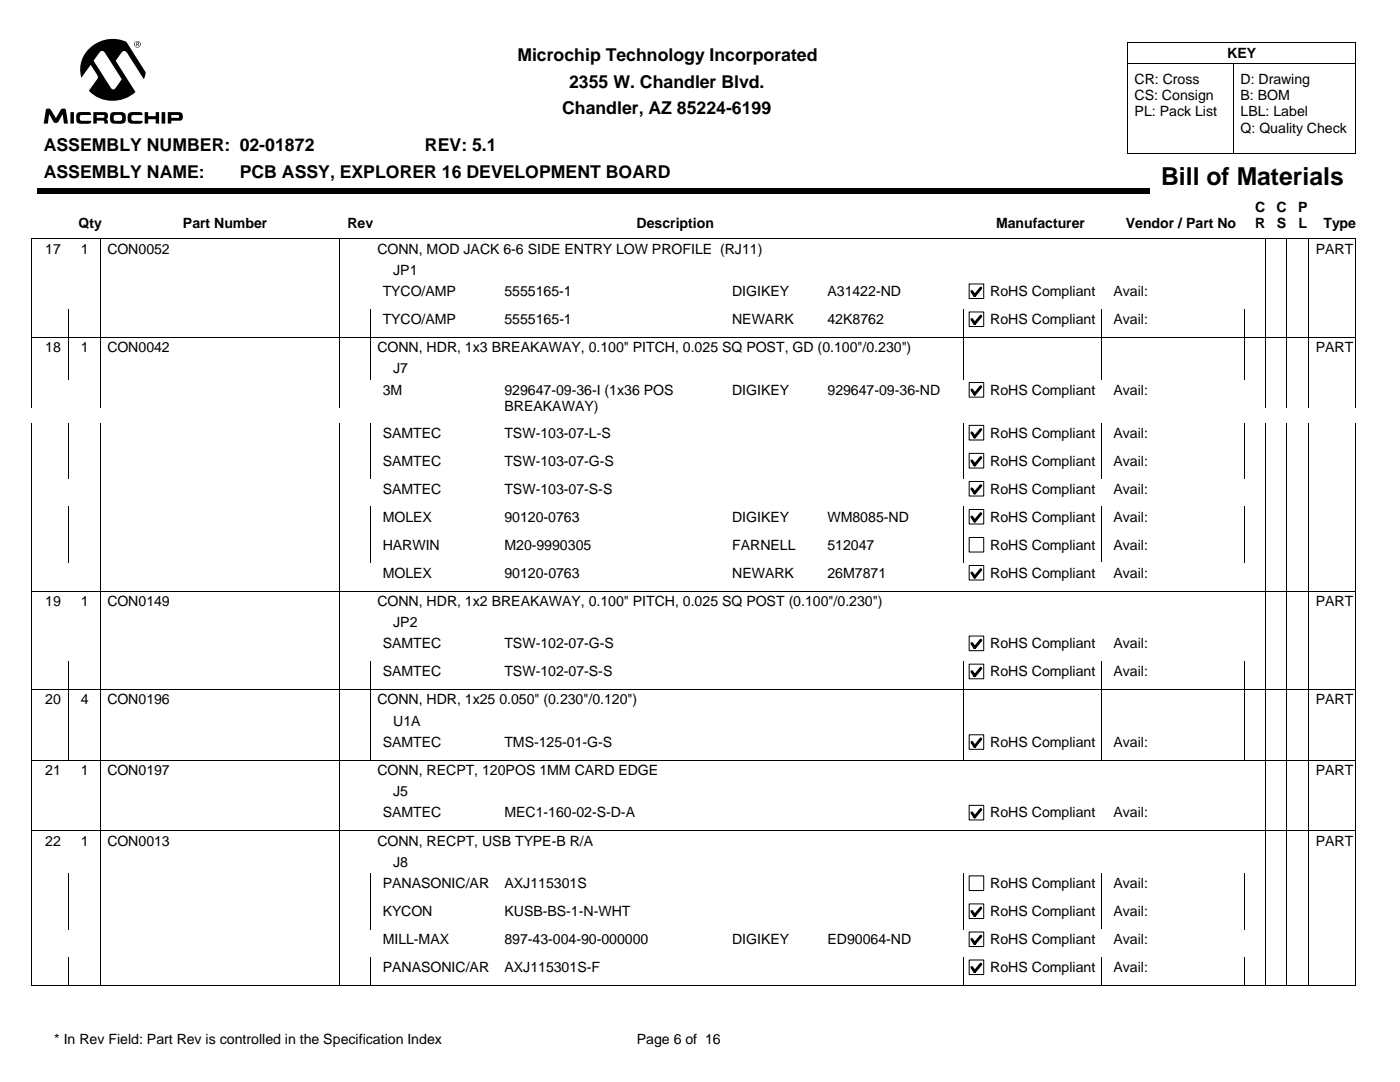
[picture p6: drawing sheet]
<svg xmlns="http://www.w3.org/2000/svg" width="279mm" height="216mm" viewBox="0 0 279 216" stroke-linecap="round" stroke-linejoin="round" font-family="sans-serif">
<g fill="#000">
<path d="M7.4 37.6h222v1.1h-222z"/>
<path d="M26.8 8.8a.66 .66 0 0 1 1.3 0 .66 .66 0 0 1-1.3 0zM33.5 22.4h2.1a.87 .87 0 0 1 .9 .7 .87 .87 0 0 1-.7 1h-1.6v.6h-.7zM32.3 22.4h.7v2.3h-.7zM18 9.5a6.7 6.7 0 0 1 7.2-1.1l3.9 6-.4 1.4-3.3-5.2a.63 .63 0 0 0-.6-.4 .63 .63 0 0 0-.6 .4l-1.1 1.5 3.9 6.3a6.7 6.7 0 0 1-9.3-.3l1.7-2.4 .2-.3-1.5-2.5-1.9 2.6a5.8 5.8 0 0 1 1.8-6zM28.9 22.4h.7v.8h1.5v-.8h.6v2.3h-.6v-.9h-1.5v.9h-.7zM25.7 22.6a3.7 3.7 0 0 1 2.5-.2l.1 .1 .1 .5h-1.8a.6 .6 0 0 0-.4 .5 .6 .6 0 0 0 .4 .6h1.8l-.1 .5-.9 .1a2.11 2.11 0 0 1-1.8-.4 2.22 2.22 0 0 1 .1-1.7zM22.3 22.5l.7-.1a2.94 2.94 0 0 1 1.9 .2l.2 .3a1.42 1.42 0 0 1-.6 1.7l-.8 .1a1.77 1.77 0 0 1-1.6-.4 1.9 1.9 0 0 1 .2-1.8zM18.6 22.4h2.4a.77 .77 0 0 1 .6 .6 .77 .77 0 0 1-.4 .8 .7 .7 0 0 1 .3 .9h-.7v-.5l-.2-.1h-1.3v.6h-.7zM15.4 22.6a4 4 0 0 1 2.4-.2l.3 .1 .1 .4h-1.8a.6 .6 0 0 0-.5 .6 .6 .6 0 0 0 .4 .6h1.9l-.2 .5-1.8 .1a.77 .77 0 0 1-1-.8v-1zM14.1 22.4h.7v2.3h-.7zM9.3 21.7h.5l.3 .1 1.1 1.8 .9-1.7a.61 .61 0 0 1 1.1 .1l.4 2.7h-.8l-.3-1.9-.8 1.5-.4 .2-.6-.1-.9-1.6-.3 1.9h-.8zM26.8 8.8a.6 .6 0 0 0 1.2 0 .6 .6 0 0 0-1.2 0zM34.2 22.9v.6h1.4a.31 .31 0 0 0 .2-.3 .31 .31 0 0 0-.3-.3zM19.9 10.4l-1.2 1.7 3.3 5.3a.58 .58 0 0 0 .5 .4 .58 .58 0 0 0 .6-.3l1.2-1.7-3.5-5.4-.4-.2zM22.9 23l-.2 .2 .1 .8 1.2 .1a.63 .63 0 0 0 .4-.6 .63 .63 0 0 0-.4-.6zM19.3 22.9v.6h1.3a.29 .29 0 0 0 .2-.3 .29 .29 0 0 0-.3-.3zM27.2 8.4l.5 .1v.2l-.2 .2 .3 .3h-.2l-.2-.3h-.1v.3h-.1zM27.3 8.5v.3l.3-.1v-.1z"/>
</g>
<path d="M225.1 12.7h45.5M225.1 8.5h45.5v22.2h-45.5M225.1 8.5v22.2M246.3 12.7v18M20.1 47.6v8.5M67.7 47.6v8.5M252.6 47.6v8.5M256.8 47.6v8.5M261.1 47.6v8.5M270.4 47.7l-264-.1v8.5M270.6 47.6v8.5" fill="none" stroke="#000" stroke-width=".2"/>
<path d="M193.4 56.7h2.9v2.9h-2.9z" fill="#fff"/>
<path d="M193.4 56.7h2.9v2.9h-2.9z" fill="none" stroke="#000" stroke-width=".2"/>
<path d="M195.7 57.5l-1.2 1.5-.5-.9" fill="none" stroke="#000" stroke-width=".56"/>
<path d="M197.4 56.1h22.4v4h-22.4z" fill="#fff"/>
<path d="M6.4 56.1v5.6M20.1 56.1v5.6M67.7 56.1v5.6M252.6 56.1v5.6M256.8 56.1v5.6M261.1 56.1v5.6M270.6 56.1v5.6" fill="none" stroke="#000" stroke-width=".2"/>
<path d="M193.4 62.3h2.9v2.9h-2.9z" fill="#fff"/>
<path d="M193.4 62.3h2.9v2.9h-2.9z" fill="none" stroke="#000" stroke-width=".2"/>
<path d="M195.7 63.1l-1.2 1.5-.5-.9" fill="none" stroke="#000" stroke-width=".56"/>
<path d="M197.4 61.7h22.4v4h-22.4z" fill="#fff"/>
<g fill="none" stroke="#000" stroke-width=".2">
<path d="M6.3 67.3h264.1M6.4 61.7v14.1M13.7 61.7v14.1M20.1 61.7v14.1M67.7 61.7v14.1M74 61.7v14.1M192.4 61.7v14.1M219.8 61.7v14.1M248.4 61.7v14.1M252.6 61.7v14.1M256.8 61.7v14.1M261.1 61.7v14.1"/>
<path d="M270.6 61.7v14.1"/>
</g>
<path d="M193.4 76.3h2.9v2.9h-2.9z" fill="#fff"/>
<path d="M193.4 76.3h2.9v2.9h-2.9z" fill="none" stroke="#000" stroke-width=".2"/>
<path d="M195.7 77.2l-1.2 1.5-.5-.9" fill="none" stroke="#000" stroke-width=".56"/>
<path d="M197.4 75.8h22.4v4h-22.4z" fill="#fff"/>
<path d="M6.4 75.8v5.6M20.1 75.8v5.6M67.7 75.8v5.6M252.6 75.8v5.6M256.8 75.8v5.6M261.1 75.8v5.6M270.6 75.8v5.6" fill="none" stroke="#000" stroke-width=".2"/>
<path d="M193.4 84.9h2.9v2.9h-2.9z" fill="#fff"/>
<path d="M193.4 84.9h2.9v2.9h-2.9z" fill="none" stroke="#000" stroke-width=".2"/>
<path d="M195.7 85.7l-1.2 1.5-.5-.8" fill="none" stroke="#000" stroke-width=".56"/>
<path d="M197.4 84.3h22.4v4h-22.4z" fill="#fff"/>
<path d="M6.4 84.3v5.6M13.7 84.3v5.6M20.1 84.3v5.6M67.7 84.3v5.6M74 84.3v5.6M192.4 84.3v5.6M219.8 84.3v5.6M248.4 84.3v5.6M252.6 84.3v5.6M256.8 84.3v5.6M261.1 84.3v5.6M270.6 84.3v5.6" fill="none" stroke="#000" stroke-width=".2"/>
<path d="M193.4 90.5h2.9v2.9h-2.9z" fill="#fff"/>
<path d="M193.4 90.5h2.9v2.9h-2.9z" fill="none" stroke="#000" stroke-width=".2"/>
<path d="M195.7 91.3l-1.2 1.5-.5-.9" fill="none" stroke="#000" stroke-width=".56"/>
<path d="M197.4 89.9h22.4v4h-22.4z" fill="#fff"/>
<path d="M6.4 89.9v5.6M13.7 89.9v5.6M20.1 89.9v5.6M67.7 89.9v5.6M74 89.9v5.6M192.4 89.9v5.6M219.8 89.9v5.6M248.4 89.9v5.6M252.6 89.9v5.6M256.8 89.9v5.6M261.1 89.9v5.6M270.6 89.9v5.6" fill="none" stroke="#000" stroke-width=".2"/>
<path d="M193.4 96.1h2.9v2.9h-2.9z" fill="#fff"/>
<path d="M193.4 96.1h2.9v2.9h-2.9z" fill="none" stroke="#000" stroke-width=".2"/>
<path d="M195.7 96.9l-1.2 1.5-.5-.9" fill="none" stroke="#000" stroke-width=".56"/>
<path d="M197.4 95.5h22.4v4h-22.4z" fill="#fff"/>
<path d="M6.4 95.5v5.6M20.1 95.5v5.6M67.7 95.5v5.6M252.6 95.5v5.6M256.8 95.5v5.6M261.1 95.5v5.6M270.6 95.5v5.6" fill="none" stroke="#000" stroke-width=".2"/>
<path d="M193.4 101.7h2.9v2.9h-2.9z" fill="#fff"/>
<path d="M193.4 101.7h2.9v2.9h-2.9z" fill="none" stroke="#000" stroke-width=".2"/>
<path d="M195.7 102.5l-1.2 1.5-.5-.9" fill="none" stroke="#000" stroke-width=".56"/>
<path d="M197.4 101.1h22.4v4h-22.4z" fill="#fff"/>
<path d="M6.4 101.1v5.6M13.7 101.1v5.6M20.1 101.1v5.6M67.7 101.1v5.6M74 101.1v5.6M192.4 101.1v5.6M219.8 101.1v5.6M248.4 101.1v5.6M252.6 101.1v5.6M256.8 101.1v5.6M261.1 101.1v5.6M270.6 101.1v5.6" fill="none" stroke="#000" stroke-width=".2"/>
<path d="M193.4 107.3h2.9v2.9h-2.9z" fill="#fff"/>
<path d="M193.4 107.3h2.9v2.9h-2.9z" fill="none" stroke="#000" stroke-width=".2"/>
<path d="M197.4 106.7h22.4v4h-22.4z" fill="#fff"/>
<path d="M6.4 106.7v5.6M13.7 106.7v5.6M20.1 106.7v5.6M67.7 106.7v5.6M74 106.7v5.6M192.4 106.7v5.6M219.8 106.7v5.6M248.4 106.7v5.6M252.6 106.7v5.6M256.8 106.7v5.6M261.1 106.7v5.6M270.6 106.7v5.6" fill="none" stroke="#000" stroke-width=".2"/>
<path d="M193.4 112.9h2.9v2.8h-2.9z" fill="#fff"/>
<path d="M193.4 112.8h2.9v2.9h-2.9z" fill="none" stroke="#000" stroke-width=".2"/>
<path d="M195.7 113.7l-1.2 1.5-.5-.9" fill="none" stroke="#000" stroke-width=".56"/>
<path d="M197.4 112.3h22.4v4h-22.4z" fill="#fff"/>
<path d="M6.3 117.9h264.1M6.4 112.3v14.1M20.1 112.3v14.1M67.7 112.3v14.1M252.6 112.3v14.1M256.8 112.3v14.1M261.1 112.3v14.1M270.6 112.3v14.1" fill="none" stroke="#000" stroke-width=".2"/>
<path d="M193.4 126.9h2.9v2.9h-2.9z" fill="#fff"/>
<path d="M193.4 126.9h2.9v2.9h-2.9z" fill="none" stroke="#000" stroke-width=".2"/>
<path d="M195.7 127.7l-1.2 1.5-.5-.8" fill="none" stroke="#000" stroke-width=".56"/>
<path d="M197.4 126.4h22.4v4h-22.4z" fill="#fff"/>
<path d="M6.4 126.4v5.6M20.1 126.4v5.6M67.7 126.4v5.6M252.6 126.4v5.6M256.8 126.4v5.6M261.1 126.4v5.6M270.6 126.4v5.6" fill="none" stroke="#000" stroke-width=".2"/>
<path d="M193.4 132.5h2.9v2.9h-2.9z" fill="#fff"/>
<path d="M193.4 132.5h2.9v2.9h-2.9z" fill="none" stroke="#000" stroke-width=".2"/>
<path d="M195.7 133.3l-1.2 1.6-.5-.9" fill="none" stroke="#000" stroke-width=".56"/>
<path d="M197.4 132h22.4v4h-22.4z" fill="#fff"/>
<g fill="none" stroke="#000" stroke-width=".2">
<path d="M6.3 137.6h264.1M6.4 132v14M13.7 132v14M20.1 132v14M67.7 132v14M74 132v14M192.4 132v14M219.8 132v14M248.4 132v14M252.6 132v14M256.8 132v14M261.1 132v14"/>
<path d="M270.6 132v14"/>
</g>
<path d="M193.4 146.6h2.9v2.9h-2.9z" fill="#fff"/>
<path d="M193.4 146.6h2.9v2.9h-2.9z" fill="none" stroke="#000" stroke-width=".2"/>
<path d="M195.7 147.4l-1.2 1.5-.5-.8" fill="none" stroke="#000" stroke-width=".56"/>
<path d="M197.4 146.1h22.4v4h-22.4z" fill="#fff"/>
<g fill="none" stroke="#000" stroke-width=".2">
<path d="M6.4 146.1v5.6M13.7 146.1v5.6M20.1 146.1v14M67.7 146.1v14M74 146.1v5.6M192.4 146.1v5.6M219.8 146.1v5.6M248.4 146.1v5.6M252.6 146.1v14M256.8 146.1v14M261.1 146.1v14M270.4 151.7h-264.1l.1 8.4"/>
<path d="M270.6 146.1v14"/>
</g>
<path d="M193.4 160.7h2.9v2.9h-2.9z" fill="#fff"/>
<path d="M193.4 160.7h2.9v2.9h-2.9z" fill="none" stroke="#000" stroke-width=".2"/>
<path d="M195.7 161.5l-1.2 1.5-.5-.8" fill="none" stroke="#000" stroke-width=".56"/>
<path d="M197.4 160.2h22.4v3.9h-22.4z" fill="#fff"/>
<path d="M6.3 165.8h264.1M6.4 160.2v14M20.1 160.2v14M67.7 160.2v14M252.6 160.2v14M256.8 160.2v14M261.1 160.2v14M270.6 160.2v14" fill="none" stroke="#000" stroke-width=".2"/>
<path d="M193.4 174.8h2.9v2.9h-2.9z" fill="#fff"/>
<path d="M193.4 174.8h2.9v2.9h-2.9z" fill="none" stroke="#000" stroke-width=".2"/>
<path d="M197.4 174.2h22.4v4h-22.4z" fill="#fff"/>
<path d="M6.4 174.2v5.6M13.7 174.2v5.6M20.1 174.2v5.6M67.7 174.2v5.6M74 174.2v5.6M192.4 174.2v5.6M219.8 174.2v5.6M248.4 174.2v5.6M252.6 174.2v5.6M256.8 174.2v5.6M261.1 174.2v5.6M270.6 174.2v5.6" fill="none" stroke="#000" stroke-width=".2"/>
<path d="M193.4 180.4h2.9v2.9h-2.9z" fill="#fff"/>
<path d="M193.4 180.4h2.9v2.9h-2.9z" fill="none" stroke="#000" stroke-width=".2"/>
<path d="M195.7 181.2l-1.2 1.5-.5-.9" fill="none" stroke="#000" stroke-width=".56"/>
<path d="M197.4 179.8h22.4v4h-22.4z" fill="#fff"/>
<path d="M6.4 179.8v5.6M13.7 179.8v5.6M20.1 179.8v5.6M67.7 179.8v5.6M74 179.8v5.6M192.4 179.8v5.6M219.8 179.8v5.6M248.4 179.8v5.6M252.6 179.8v5.6M256.8 179.8v5.6M261.1 179.8v5.6M270.6 179.8v5.6" fill="none" stroke="#000" stroke-width=".2"/>
<path d="M193.4 186h2.9v2.9h-2.9z" fill="#fff"/>
<path d="M193.4 186h2.9v2.9h-2.9z" fill="none" stroke="#000" stroke-width=".2"/>
<path d="M195.7 186.8l-1.2 1.5-.5-.9" fill="none" stroke="#000" stroke-width=".56"/>
<path d="M197.4 185.4h22.4v4h-22.4z" fill="#fff"/>
<path d="M6.4 185.4v5.6M20.1 185.4v5.6M67.7 185.4v5.6M252.6 185.4v5.6M256.8 185.4v5.6M261.1 185.4v5.6M270.6 185.4v5.6" fill="none" stroke="#000" stroke-width=".2"/>
<path d="M193.4 191.6h2.9v2.9h-2.9z" fill="#fff"/>
<path d="M193.4 191.6h2.9v2.9h-2.9z" fill="none" stroke="#000" stroke-width=".2"/>
<path d="M195.7 192.4l-1.2 1.5-.5-.9" fill="none" stroke="#000" stroke-width=".56"/>
<path d="M197.4 191h22.4v4h-22.4z" fill="#fff"/>
<g fill="none" stroke="#000" stroke-width=".2">
<path d="M6.3 196.6h264.1M6.4 191v5.6M13.7 191v5.6M20.1 191v5.6M67.7 191v5.6M74 191v5.6M192.4 191v5.6M219.8 191v5.6M248.4 191v5.6M252.6 191v5.6M256.8 191v5.6M261.1 191v5.6"/>
<path d="M270.6 191v5.6"/>
</g>
<text font-size="4.9" x="231.7" y="36.9">Bill of Materials</text>
<g font-size="3.5">
<text x="103.3" y="12.2">Microchip Technology Incorporated</text>
<text x="113.6" y="17.5">2355 W. Chandler Blvd.</text>
<text x="112.2" y="22.8">Chandler, AZ 85224-6199</text>
<text x="8.7" y="30.2">ASSEMBLY NUMBER: 02-01872</text>
<text x="8.7" y="35.5">ASSEMBLY NAME:</text>
<text x="47.8" y="35.5">PCB ASSY, EXPLORER 16 DEVELOPMENT BOARD</text>
<text x="84.8" y="30.2">REV: 5.1</text>
</g>
<g font-size="2.8">
<text x="244.9" y="11.5">KEY</text>
<text x="226.4" y="16.7">CR: Cross</text>
<text x="247.6" y="16.7">D: Drawing</text>
<text x="226.4" y="20">CS: Consign</text>
<text x="226.4" y="23.2">PL: Pack List</text>
<text x="247.6" y="20">B: BOM</text>
<text x="247.6" y="23.2">LBL: Label</text>
<text x="247.6" y="26.5">Q: Quality Check</text>
<text x="15.7" y="45.4">Qty</text>
<text x="36.5" y="45.4">Part Number</text>
<text x="69.3" y="45.4">Rev</text>
<text x="127" y="45.4">Description</text>
<text x="198.8" y="45.4">Manufacturer</text>
<text x="224.7" y="45.4">Vendor / Part No</text>
<text x="250.5" y="42.2">C</text>
<text x="250.5" y="45.6">R</text>
<text x="254.7" y="42.2">C</text>
<text x="254.8" y="45.6">S</text>
<text x="259.1" y="42.2">P</text>
<text x="259.1" y="45.6">L</text>
<text x="264.1" y="45.4">Type</text>
<text x="9" y="50.6">17</text>
<text x="16.2" y="50.6">1</text>
<text x="21.4" y="50.6">CON0052</text>
<text x="75.3" y="50.6">CONN, MOD JACK 6-6 SIDE ENTRY LOW PROFILE (RJ11)</text>
<text x="262.6" y="50.6">PART</text>
<text x="76.4" y="59.1">TYCO/AMP</text>
<text x="78.5" y="54.8">JP1</text>
<text x="100.7" y="59.1">5555165-1</text>
<text x="146.1" y="59.1">DIGIKEY</text>
<text x="165.1" y="59.1">A31422-ND</text>
<text x="197.6" y="59.1">RoHS Compliant</text>
<text x="222.2" y="59.1">Avail:</text>
<text x="76.4" y="64.7">TYCO/AMP</text>
<text x="100.7" y="64.7">5555165-1</text>
<text x="146.1" y="64.7">NEWARK</text>
<text x="165.1" y="64.7">42K8762</text>
<text x="197.6" y="64.7">RoHS Compliant</text>
<text x="222.2" y="64.7">Avail:</text>
<text x="9" y="70.3">18</text>
<text x="16.2" y="70.3">1</text>
<text x="21.4" y="70.3">CON0042</text>
<text x="75.3" y="70.3">CONN, HDR, 1x3 BREAKAWAY, 0.100&quot; PITCH, 0.025 SQ POST, GD (0.100&quot;/0.230&quot;)</text>
<text x="262.6" y="70.3">PART</text>
<text x="78.5" y="74.5">J7</text>
<text x="76.4" y="78.8">3M</text>
<text x="100.7" y="78.8">929647-09-36-I (1x36 POS</text>
<text x="100.7" y="82">BREAKAWAY)</text>
<text x="146.1" y="78.8">DIGIKEY</text>
<text x="165.1" y="78.8">929647-09-36-ND</text>
<text x="197.6" y="78.8">RoHS Compliant</text>
<text x="222.2" y="78.8">Avail:</text>
<text x="76.4" y="87.3">SAMTEC</text>
<text x="100.7" y="87.3">TSW-103-07-L-S</text>
<text x="197.6" y="87.3">RoHS Compliant</text>
<text x="222.2" y="87.3">Avail:</text>
<text x="76.4" y="92.9">SAMTEC</text>
<text x="100.7" y="92.9">TSW-103-07-G-S</text>
<text x="197.6" y="92.9">RoHS Compliant</text>
<text x="222.2" y="92.9">Avail:</text>
<text x="76.4" y="98.5">SAMTEC</text>
<text x="100.7" y="98.5">TSW-103-07-S-S</text>
<text x="197.6" y="98.5">RoHS Compliant</text>
<text x="222.2" y="98.5">Avail:</text>
<text x="76.4" y="104.1">MOLEX</text>
<text x="100.7" y="104.1">90120-0763</text>
<text x="146.1" y="104.1">DIGIKEY</text>
<text x="165.1" y="104.1">WM8085-ND</text>
<text x="197.6" y="104.1">RoHS Compliant</text>
<text x="222.2" y="104.1">Avail:</text>
<text x="76.4" y="109.7">HARWIN</text>
<text x="100.7" y="109.7">M20-9990305</text>
<text x="146.1" y="109.7">FARNELL</text>
<text x="165.1" y="109.7">512047</text>
<text x="197.6" y="109.7">RoHS Compliant</text>
<text x="222.2" y="109.7">Avail:</text>
<text x="76.4" y="115.3">MOLEX</text>
<text x="100.7" y="115.3">90120-0763</text>
<text x="146.1" y="115.3">NEWARK</text>
<text x="165.1" y="115.3">26M7871</text>
<text x="197.6" y="115.3">RoHS Compliant</text>
<text x="222.2" y="115.3">Avail:</text>
<text x="9" y="120.9">19</text>
<text x="16.2" y="120.9">1</text>
<text x="21.4" y="120.9">CON0149</text>
<text x="75.3" y="120.9">CONN, HDR, 1x2 BREAKAWAY, 0.100&quot; PITCH, 0.025 SQ POST (0.100&quot;/0.230&quot;)</text>
<text x="78.5" y="125.1">JP2</text>
<text x="262.6" y="120.9">PART</text>
<text x="76.4" y="129.3">SAMTEC</text>
<text x="100.7" y="129.3">TSW-102-07-G-S</text>
<text x="197.6" y="129.3">RoHS Compliant</text>
<text x="222.2" y="129.3">Avail:</text>
<text x="76.4" y="135">SAMTEC</text>
<text x="100.7" y="135">TSW-102-07-S-S</text>
<text x="197.6" y="135">RoHS Compliant</text>
<text x="222.2" y="135">Avail:</text>
<text x="9" y="140.6">20</text>
<text x="16.2" y="140.6">4</text>
<text x="21.4" y="140.6">CON0196</text>
<text x="75.3" y="140.6">CONN, HDR, 1x25 0.050&quot; (0.230&quot;/0.120&quot;)</text>
<text x="262.6" y="140.6">PART</text>
<text x="76.4" y="149">SAMTEC</text>
<text x="78.5" y="144.8">U1A</text>
<text x="100.7" y="149">TMS-125-01-G-S</text>
<text x="197.6" y="149">RoHS Compliant</text>
<text x="222.2" y="149">Avail:</text>
<text x="9" y="154.6">21</text>
<text x="16.2" y="154.6">1</text>
<text x="21.4" y="154.6">CON0197</text>
<text x="75.3" y="154.6">CONN, RECPT, 120POS 1MM CARD EDGE</text>
<text x="262.6" y="154.6">PART</text>
<text x="78.5" y="158.9">J5</text>
<text x="76.4" y="163.1">SAMTEC</text>
<text x="100.7" y="163.1">MEC1-160-02-S-D-A</text>
<text x="197.6" y="163.1">RoHS Compliant</text>
<text x="222.2" y="163.1">Avail:</text>
<text x="9" y="168.7">22</text>
<text x="16.2" y="168.7">1</text>
<text x="21.4" y="168.7">CON0013</text>
<text x="75.3" y="168.7">CONN, RECPT, USB TYPE-B R/A</text>
<text x="78.5" y="173">J8</text>
<text x="262.6" y="168.7">PART</text>
<text x="76.4" y="177.2">PANASONIC/AR</text>
<text x="100.7" y="177.2">AXJ115301S</text>
<text x="197.6" y="177.2">RoHS Compliant</text>
<text x="222.2" y="177.2">Avail:</text>
<text x="76.4" y="182.8">KYCON</text>
<text x="100.7" y="182.8">KUSB-BS-1-N-WHT</text>
<text x="197.6" y="182.8">RoHS Compliant</text>
<text x="222.2" y="182.8">Avail:</text>
<text x="76.4" y="188.4">MILL-MAX</text>
<text x="100.7" y="188.4">897-43-004-90-000000</text>
<text x="146.1" y="188.4">DIGIKEY</text>
<text x="165.1" y="188.4">ED90064-ND</text>
<text x="197.6" y="188.4">RoHS Compliant</text>
<text x="222.2" y="188.4">Avail:</text>
<text x="76.4" y="194">PANASONIC/AR</text>
<text x="100.7" y="194">AXJ115301S-F</text>
<text x="197.6" y="194">RoHS Compliant</text>
<text x="222.2" y="194">Avail:</text>
<text x="10.8" y="208.4">* In Rev Field: Part Rev is controlled in the Specification Index</text>
<text x="127.1" y="208.4">Page 6 of 16</text>
</g>
</svg>
